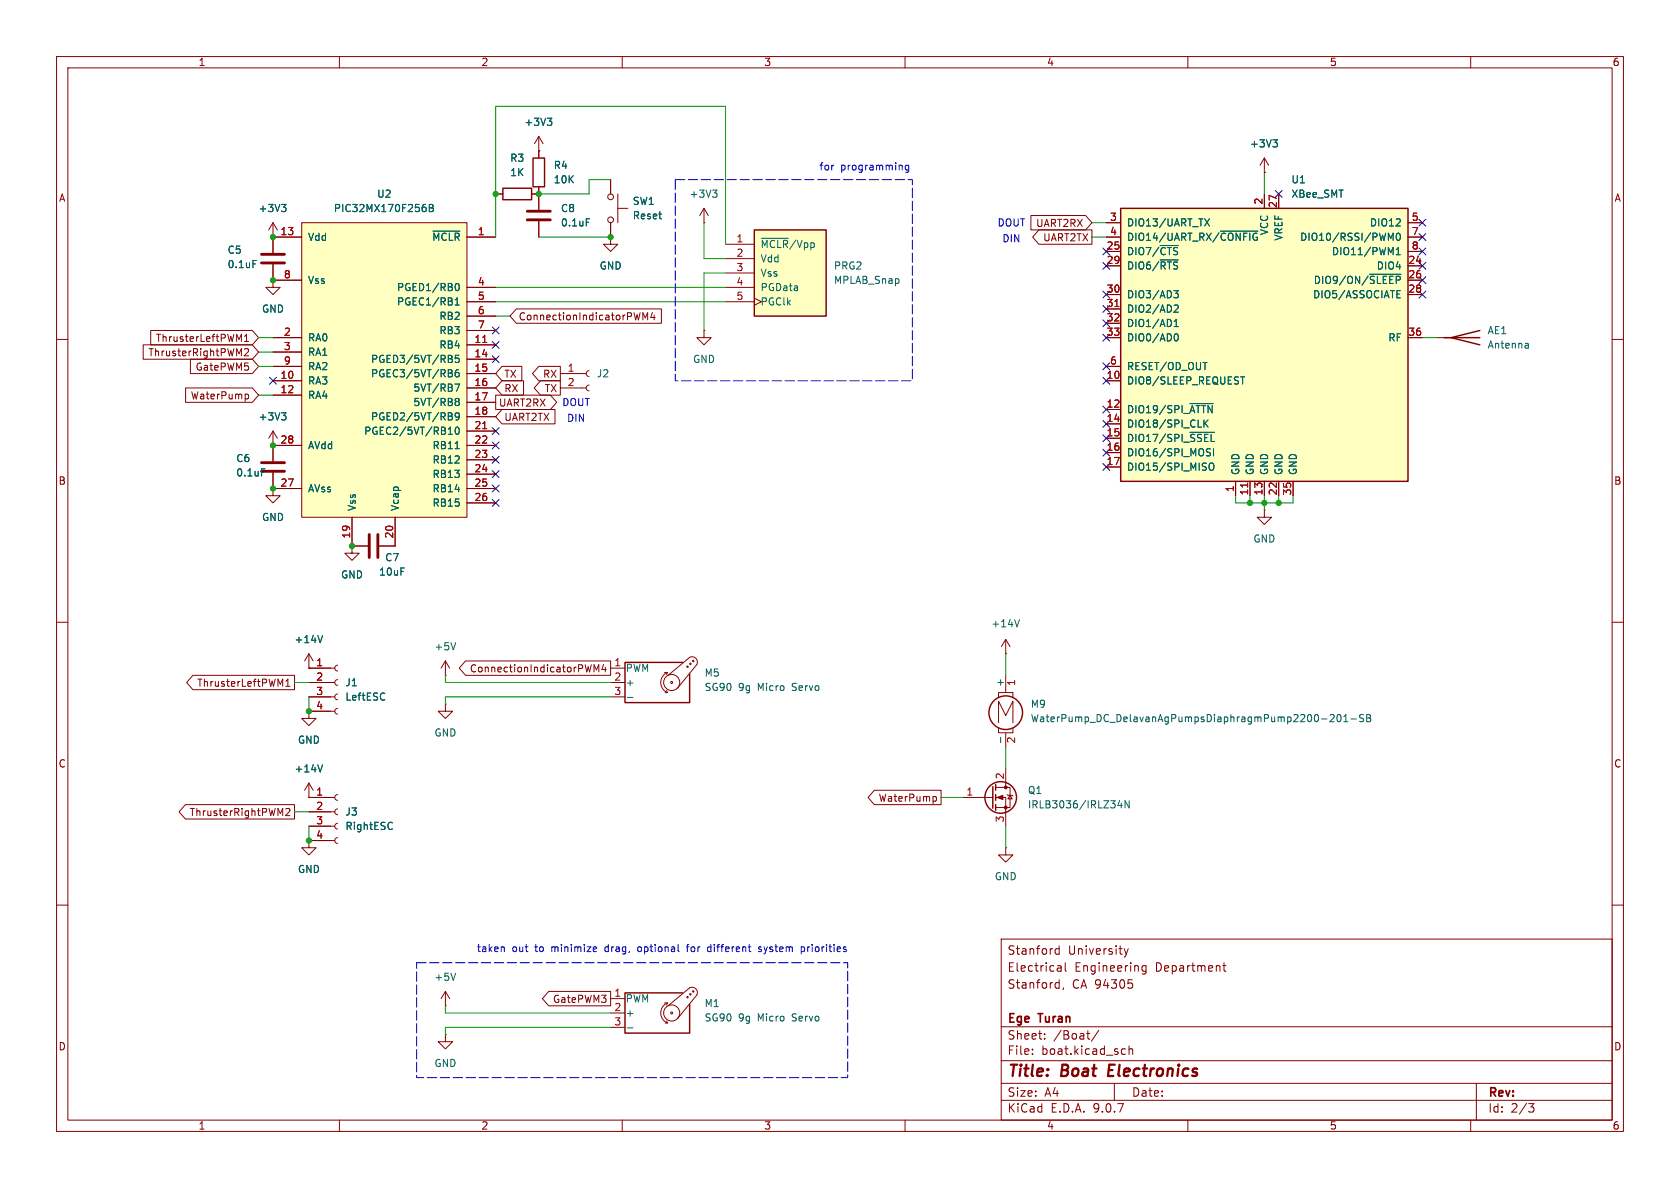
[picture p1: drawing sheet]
<svg xmlns="http://www.w3.org/2000/svg" width="297mm" height="210mm" viewBox="0 0 297 210" stroke-linecap="round" stroke-linejoin="round" font-family="sans-serif">
<g fill="none" stroke="#840000" stroke-width=".18">
<path d="M10 10h277v190h-277zM12 12h273v186h-273zM60 10v2M110 10v2M160 10v2M210 10v2M260 10v2M48.3 41.9v2.8M48.3 46.7v2.8M10 60h2M285 60h2M10 110h2"/>
<path d="M285 110h2M10 160h2M177 166h108v32h-108zM186.8 173.7l.4 .1M187 170.8h.5l.1 .9M187 171.6h.6M187.2 167.2v1.5M187.2 173.2v1.5M187.2 174.6l-.4 .1M187.2 167.8l-.4-.1-.3 .3v.4l.2 .2h.5M187.6 171.1l-.6 .1M188 174.6l-.1 .3"/>
<path d="M188.3 170.2v1.3l.2 .2M198.7 167.7l.4 1M199.1 168.7l-.1 .4-.3 .1M199.5 167.7l-.4 1M199.5 173.2h.7M200 173.8l.2 .3v.3l-.2 .3M202.6 170.8l-.4-.1-.3 .3v.4l.1 .2h.6M202.6 170.7v1.2l-.3 .3-.3-.1M216.2 170.7h.5M216.4 170.2v1.3l.3 .2M285 160h2M60 198v2"/>
<path d="M110 198v2M160 198v2M177 194.5h108M177 191.5h108M177 187.5h108M177 181.5h108M182.5 186.3v.1M182.5 185.5v.1M184.7 183.6v.1M184.7 182.8v.1M192.1 182.7h.6M192.4 183.6l.3 .1"/>
<path d="M194.2 182.1l-1.2 2M197 191.5v3M198.5 185.4l.5 .1M199 186.3l-.5 .1M199.6 185.5l.2-.1 .4 .1v.9M199.6 184.9v1.5M210 198v2M260 198v2M261 191.5v6.5M270.2 195.1h1l-.5 .6 .4 .1 .1 .5-.3 .3h-.4"/>
</g>
<path d="M196.1 188.2l-.2 2h.9" fill="none" stroke="#840000" stroke-width=".4"/>
<path d="M46.2 45h4.1M46.2 46.5h4.1" fill="none" stroke="#840000" stroke-width=".51"/>
<path d="M44.7 46h.6" fill="none" stroke="#006464" stroke-width=".18"/>
<path d="M133.3 40.6h12.7v15.3h-12.7z" fill="#ffffc2"/>
<path d="M133.3 40.6h12.7v15.3h-12.7zM120.6 117.1h-10.1v7.1h11.4v-5.1M120.6 175.5h-10.1v7.1h11.4v-5.1" fill="none" stroke="#840000" stroke-width=".25"/>
<g fill="none" stroke="#840000" stroke-width=".18">
<path d="M128.3 43.2h5M128.3 45.7h5M128.3 48.3h5M128.3 50.8h5M128.3 53.3h5M133.3 52.7l1.3 .6-1.3 .7M48.3 78.7h.1M48.3 76.2v5.3M48.3 76.2l-.8 1.3M48.3 76.2l.7 1.3M48.3 86.4v1.2h-1.3l1.3 1.3 1.2-1.3h-1.2M48.3 86.4h.1"/>
<path d="M48.3 83.6v2.8M62.2 96.5h2.8M67.1 96.5h2.7M78.7 119.4h.1M78.7 116.8v2.6M78.7 116.8l-.7 1.3M78.7 116.8l.8 1.3M107.9 118.1h2.6M117.5 118.9h.5M118 118.9a1.94 1.94 0 0 0-1.2 1.8 1.94 1.94 0 0 0 1.2 1.7M118 118.9l-.1 .4M118.1 119.4l3.8-3.2a.94 .94 0 0 1 1.1 .2 .94 .94 0 0 1 .2 1.1l-3.4 4.2"/>
<path d="M78.7 124.5v1.2h1.3l-1.3 1.3-1.2-1.3h1.2M78.7 124.5h.1M107.9 120.7h2.6M107.9 123.2h2.6M117.6 122.4h.4M117.9 122l.1 .4M54.6 148.6v1.3h-1.3l1.3 1.2 1.3-1.2h-1.3M54.6 148.6h.1M54.6 141h4.6M54.6 143.5h4.6M54.6 146.1h4.6M54.6 148.6h4.6"/>
<path d="M59.7 140.5l-.4 .1-.1 .4 .1 .3 .4 .2M59.7 143l-.4 .2-.1 .3 .1 .4 .4 .1M59.7 145.5l-.4 .2-.1 .4 .1 .3 .4 .2M59.7 148.1l-.4 .1-.1 .4 .1 .3 .4 .2M78.7 177.8h.1M78.7 175.3l-.7 1.2M78.7 175.3l.8 1.2M78.7 175.3v2.5M107.9 176.5h2.6M107.9 179.1h2.6M117.5 177.3h.5M118 177.3a1.94 1.94 0 0 0-1.2 1.8 1.94 1.94 0 0 0 1.2 1.7"/>
<path d="M118 177.3l-.1 .4M118.1 177.8l3.8-3.2a.94 .94 0 0 1 1.1 .2 .94 .94 0 0 1 .2 1.1l-3.4 4.2M78.7 182.9v1.3h1.3l-1.3 1.2-1.2-1.2h1.2M78.7 182.9h.1M107.9 181.6h2.6M117.6 180.8h.4M117.9 180.5l.1 .3"/>
<circle cx="121.5" cy="117.9" r=".13"/>
<circle cx="122" cy="117.3" r=".13"/>
<circle cx="122.6" cy="116.8" r=".13"/>
<circle cx="118.7" cy="120.6" r=".18"/>
<circle cx="118.7" cy="120.6" r="1.42"/>
<circle cx="118.7" cy="179.1" r=".18"/>
<circle cx="118.7" cy="179.1" r="1.42"/>
<circle cx="121.5" cy="176.3" r=".13"/>
<circle cx="122" cy="175.8" r=".13"/>
<circle cx="122.6" cy="175.3" r=".13"/>
</g>
<path d="M134.6 42.1h4.8M49.8 73h.8l-.5 .5M50.3 73.5l.3 .2v.3l-.3 .2M46.2 82.9h.6M80.6 113.6l-.5 1.3M110.9 123.3h1M69.1 145.4l.3 .1M69.4 146.5l-.3 .1M80.6 172l-.5 1.3M110.9 181.7h1" fill="none" stroke="#006464" stroke-width=".18"/>
<path d="M46.2 83.3h4.1M46.2 81.8h4.1M65.3 94.5v4.1M66.8 94.5v4.1" fill="none" stroke="#840000" stroke-width=".51"/>
<path d="M53.3 39.4h29.2v52h-29.2z" fill="#ffffc2"/>
<g fill="none" stroke="#840000" stroke-width=".18">
<path d="M48.3 39.4l-.8 1.2M48.3 39.4l.7 1.2M48.3 39.4v2.5M53.3 39.4h29.2v52h-29.2zM87.6 34.3h1.3M94 34.3h1.2M95.2 26.7h.1M95.2 24.1v3.8M95.2 33v4.1M95.2 39.1v2.8M95.2 24.1l-.7 1.3M95.2 24.1l.8 1.3"/>
<path d="M107.9 31.8v2.5M107.9 39.4v2.5M109.2 36.8h1.8M109.2 34.3v5.1M124.5 39.4h.1M124.5 36.8l-.8 1.3M124.5 36.8l.7 1.3M124.5 36.8v2.6M223.5 30.5h.1M223.5 27.9l-.7 1.3M223.5 27.9l.8 1.3M223.5 27.9v2.6"/>
<path d="M48.3 49.5v1.3h-1.3l1.3 1.3 1.2-1.3h-1.2M48.3 49.5h.1M48.3 41.9h.1M48.3 41.9h5M48.3 49.5h5M48.3 59.7h5M82.5 41.9h5.1M82.5 50.8h5.1M82.5 53.3h5.1M82.5 55.9h5.1M82.5 58.4h5.1M107.9 41.9v1.3h-1.2l1.2 1.3 1.3-1.3h-1.3"/>
<path d="M107.9 41.9h.1M124.5 58.4v1.3h-1.3l1.3 1.3 1.2-1.3h-1.2M124.5 58.4h.1M254 59.7h2.5M48.3 62.2h5M48.3 64.8h5M48.3 67.3h5M48.3 69.9h5M48.3 78.7h5M82.5 78.7h5.1M82.5 61h5.1M82.5 63.5h5.1"/>
<path d="M82.5 66h5.1M82.5 68.6h5.1M82.5 71.1h5.1M82.5 73.7h5.1M82.5 76.2h5.1M99.1 66h4.5M99.1 68.6h4.5M104.1 65.5l-.3 .2-.2 .3 .2 .4 .3 .1M104.1 68.1l-.3 .1-.2 .4 .2 .3 .3 .2M48.3 86.4h5M62.2 91.4v5.1M69.8 91.4v5.1"/>
<path d="M82.5 86.4h5.1M82.5 81.3h5.1M82.5 83.8h5.1M82.5 88.9h5.1M223.5 90.2v1.2h-1.3l1.3 1.3 1.3-1.3h-1.3M223.5 90.2h.1M177.8 115.6h.1M177.8 113v2.6M177.8 119.4v3M177.8 113l-.8 1.3M177.8 113l.8 1.3M176 139.2h2.6v3.5h-2.6"/>
<path d="M176.5 123.2v-.8h2.6v.8M176.5 127.8v-3.8l1.3 2.5 1.3-2.5v3.8M176.5 128.8v.7h2.6v-.7M177.8 129.5v2.6M177.8 135.9v3.3M170.2 141h5.3M176 141h1.8v5.1M177.8 149.9v1.2h1.3l-1.3 1.3-1.3-1.3h1.3M177.8 149.9h.1M178.1 140.5l.1 .1h.7l.2 .1M178.6 140.6l.3 .6h-.7z"/>
<circle cx="108" cy="34.8" r=".51"/>
<circle cx="108" cy="38.9" r=".51"/>
</g>
<g fill="none" stroke="#006464" stroke-width=".18">
<path d="M49.8 36.1h.8l-.5 .5M50.3 36.6l.3 .3v.3l-.3 .2M75 36.1h.2M75.1 36.6l.3 .3v.3l-.3 .2M75.9 36.1h.4l.3 .3-.3 .3 .3 .2v.3l-.2 .2h-.5zM75.9 36.7h.4M96.8 20.9h.7l-.4 .5M97.3 21.4l.2 .2v.3l-.2 .3M103.6 38.7h.7M126 33.6h.8l-.5 .5M126.5 34.1l.3 .2v.3l-.3 .3M225 24.7h.8l-.4 .5"/>
<path d="M225.6 25.2l.2 .2v.3l-.2 .3M76.5 40.9h4.8M80.5 53.9h.7M80.5 53l.3-.4v1.3M80.5 50.4l.3-.3a.68 .68 0 0 1 .4 .6 .68 .68 0 0 1-.4 .7l-.3-.3M79.3 76.8h.7M79.4 75.8l.2-.3v1.3M79.7 62.8l.2 .3-.2 .3 .2 .1 .1 .3-.3 .3h-.4M79.7 65.3l.2 .3-.2 .4 .2 .1 .1 .3-.3 .2h-.4M79.7 73l.2 .2-.2 .4 .2 .1 .1 .3-.3 .2h-.4M80.4 67.9h.9l-.6 1.3M80.5 79.3h.7"/>
<path d="M80.6 75.6l.2-.1a.68 .68 0 0 1 .4 .6 .68 .68 0 0 1-.4 .7 .84 .84 0 0 1-.2-1.2zM80.7 70.4h.2l.3 .3-.3 .3M80.7 71h.2M80.9 71l.3 .2v.3l-.1 .1-.4 .1M81.1 65.3l-.4 .1a.86 .86 0 0 0 0 1.2l.4-.1 .1-.4-.3-.3h-.2l-.2 .3M81.1 62.8h-.6v.6l.1-.1 .5 .1 .1 .1-.1 .5-.2 .1-.4-.1M81.2 73.5l-.3 .3-.3-.1-.1-.2 .1-.5h.3l.2 .1a.84 .84 0 0 1-.3 1.1h-.2M270 60.7l.2 .2v.6M270.2 61.5h-.4M270.2 61l-.4 .1M180.2 109.5l-.4 1.3M176.9 130.3v1"/>
<path d="M233.6 127.1h1M235.1 126.4l.5-.1 .3 .4-.8 .9h.8M236.5 126.4l.2-.1a.68 .68 0 0 1 .4 .6 .68 .68 0 0 1-.4 .7 .84 .84 0 0 1-.2-1.2zM237.6 127.6h.7M237.6 126.7l.3-.4v1.3M238.8 127.1h1M241.1 126.4l-.5-.1-.2 .1v.4l.6 .2 .1 .3-.3 .3-.5-.1M241.6 126.3h.4l.3 .3-.3 .3 .3 .1v.3l-.2 .3h-.5zM241.6 126.9h.4M197.9 141.5l-.3 .9h.8M198.2 142v.8M199.6 141.5v1.3l-.7-1.3v1.3"/>
</g>
<path d="M85.3 60.5h.8M85.3 75.8h.8" fill="none" stroke="#a90000" stroke-width=".18"/>
<g fill="none" stroke="#840000" stroke-width=".25">
<path d="M88.9 33.3h5.1v2h-5.1zM94.2 27.9h2.1v5.1h-2.1zM255.3 59.7h6.3M261.6 58.4l-5.1 1.3 5.1 1.3M175.5 139.1v3.8M176 138.7v1M176 140.5v1M176 142.2v1.1"/>
<circle cx="177.8" cy="126" r="2.97"/>
<circle cx="176.9" cy="141" r="2.79"/>
</g>
<g fill="#840000" stroke="#840000" stroke-width=".18">
<path d="M176.3 141l1-.4v.8z"/>
<circle cx="177.8" cy="139.2" r=".25"/>
<circle cx="177.8" cy="142.7" r=".25"/>
</g>
<path d="M93.2 37.3h4.1M93.2 38.9h4.1" fill="none" stroke="#840000" stroke-width=".51"/>
<path d="M198.1 36.8h50.8v48.3h-50.8z" fill="#ffffc2"/>
<path d="M198.1 36.8h50.8v48.3h-50.8z" fill="none" stroke="#840000" stroke-width=".25"/>
<g fill="none" stroke="#840000" stroke-width=".18">
<path d="M87.6 34.3h1.3M94 34.3h1.2M95.2 26.7h.1M95.2 26.7v1.2M95.2 33v4.1M95.2 39.1v2.8M107.9 31.8v2.5M107.9 39.4v2.5M182.2 38.1h9.7l1.1 1.3-1.1 1.2h-9.7zM195.6 39.4h2.5M223.5 30.5h.1M223.5 34.3v2.5"/>
<path d="M226.1 34.3v2.5M248.9 39.4h2.6M26.6 58.4h18l1.1 1.3-1.1 1.3h-18zM42.3 60l.4-.9v1.3M43.2 59.5l.4-.4v1.3M48.3 49.5h.1M48.3 41.9h.1M48.3 41.9h5M48.3 59.7h5M48.3 49.5h5M48.3 41.9v2.8M48.3 46.7v2.8"/>
<path d="M82.5 41.9h5.1M82.5 50.8h5.1M82.5 53.3h5.1M82.5 55.9h5.1M82.5 58.4h5.1M91.3 54.6h25.6v2.6h-25.6l-1.1-1.3zM107.9 41.9h.1M113.7 56.6v-1.3l.4 .9 .4-.9v1.3M115.3 55.2l-.3 .9h.8M115.6 55.7v.9M183.7 40.6h9.3v2.6h-9.3l-1.1-1.3zM195.6 41.9h2.5"/>
<path d="M195.6 44.5h2.5M195.6 47h2.5M195.6 52.1h2.5M195.6 54.6h2.5M195.6 57.2h2.5M195.6 59.7h2.5M248.9 41.9h2.6M248.9 44.5h2.6M248.9 47h2.6M248.9 52.1h2.6M248.9 59.7h2.6M248.9 49.5h2.6"/>
<path d="M25.3 61h19.3l1.1 1.2-1.1 1.3h-19.3zM32.8 68.6h11.8l1.1 1.3-1.1 1.2h-11.8zM33.7 63.5h10.9l1.1 1.3-1.1 1.2h-10.9zM43.2 61.8l.5-.2 .2 .4-.7 .9h.7M43.2 60.4h.7M43.5 69.7h.3l.1 .2v.5l-.4 .1M48.3 78.7h.1M48.3 64.8h5M48.3 67.3h5M48.3 62.2h5M48.3 69.9h5M48.3 78.7h5"/>
<path d="M48.3 78.7v2.8M82.5 78.7h5.1M82.5 61h5.1M82.5 63.5h5.1M82.5 66h5.1M82.5 68.6h5.1M82.5 71.1h5.1M82.5 73.7h5.1M82.5 76.2h5.1M87.6 69.8h9.7l1.1 1.3-1.1 1.3h-9.7zM88.7 72.4h9.4v2.5h-9.4l-1.1-1.2zM88.7 67.3h3.9v2.6h-3.9l-1.1-1.3z"/>
<path d="M88.7 64.8h3.6v2.5h-3.6l-1.1-1.3zM95.2 64.8h3.9v2.5h-3.9l-1.1-1.3zM95.5 67.3h3.6v2.6h-3.6l-1.1-1.3zM195.6 64.8h2.5M195.6 67.3h2.5M195.6 72.4h2.5M195.6 74.9h2.5M195.6 77.5h2.5M48.3 86.4h.1M48.3 86.4h5M48.3 83.6v2.8M62.2 96.5v1.3h-1.2l1.2 1.3 1.3-1.3h-1.3"/>
<path d="M62.2 96.5h.1M62.2 96.5h2.8M62.2 91.4v5.1M69.8 91.4v5.1h-2.7M82.5 86.4h5.1M82.5 81.3h5.1M82.5 83.8h5.1M82.5 88.9h5.1M195.6 80h2.5M195.6 82.6h2.5M218.4 85.1v2.5M221 85.1v2.5"/>
<path d="M223.5 85.1v2.5M226.1 85.1v2.5M228.6 85.1v2.5M34.1 119.4h18v2.5h-18l-1.1-1.2zM54.6 118.1h.1M54.6 115.6v2.5M54.6 118.1h4.6M54.6 115.6l-.8 1.2M54.6 115.6l.8 1.2M59.7 117.6l-.4 .2-.1 .3 .1 .4 .4 .1M82.3 116.8h25.6v2.6h-25.6l-1.1-1.3zM105 118.8v-1.3l.4 .9 .5-.9v1.3"/>
<path d="M106.7 117.4l-.3 1h.8M107 117.9v.9M49.6 121l.4-.9v1.2M50.5 121.3h.8M50.5 120.4l.4-.3v1.2M54.6 125.7v1.3h-1.3l1.3 1.3 1.3-1.3h-1.3M54.6 125.7h.1M54.6 138.4l-.8 1.3M54.6 138.4l.8 1.3M54.6 138.4v2.6M54.6 120.7h4.6M54.6 123.2h4.6"/>
<path d="M54.6 125.7h4.6M59.7 120.1l-.4 .2-.1 .4 .1 .3 .4 .2M59.7 122.7l-.4 .1-.1 .4 .1 .3 .4 .2M59.7 125.2l-.4 .2-.1 .3 .1 .4 .4 .1M154.6 139.7h11.8v2.5h-11.8l-1.1-1.2zM32.8 142.2h19.3v2.6h-19.3l-1.1-1.3zM50.5 143l.5-.1 .3 .4-.8 .9h.8M54.6 141h.1M54.6 148.6h.1M54.6 141h3.8M54.6 143.5h3.8M54.6 146.1h3.8"/>
<path d="M54.6 148.6h3.8M165.1 140.8l.3 .1 .2 .1-.1 .5-.4 .1M97 175.3h10.9v2.5h-10.9l-1.1-1.3z"/>
</g>
<g fill="none" stroke="#006464" stroke-width=".18">
<path d="M49.8 36.1h.8l-.5 .5M50.3 36.6l.3 .3v.3l-.3 .2M75 36.1h.2M75.1 36.6l.3 .3v.3l-.3 .2M75.9 36.1h.4l.3 .3-.3 .3 .3 .2v.3l-.2 .2h-.5zM75.9 36.7h.4M96.8 20.9h.7l-.4 .5M97.3 21.4l.2 .2v.3l-.2 .3M103.6 38.7h.7M213 38.7l.8 1.2M213.8 38.7l-.8 1.2M225 24.7h.8l-.4 .5"/>
<path d="M225.6 25.2l.2 .2v.3l-.2 .3M44.7 46h.6M76.5 40.9h4.8M80.5 53.9h.7M80.5 53l.3-.4v1.3M80.5 50.4l.3-.3a.68 .68 0 0 1 .4 .6 .68 .68 0 0 1-.4 .7l-.3-.3M205.1 43.4h3.2M205.1 45.9h3.2M207.5 51.4h.8l-.4 .5 .3 .1 .1 .4-.2 .2h-.4M207.6 57.7h.7M207.6 56.8l.3-.3v1.2M207.6 54l.5-.1 .2 .4-.8 .9h.8"/>
<path d="M207.7 59.1l.2-.1a.68 .68 0 0 1 .4 .6 .68 .68 0 0 1-.4 .7l-.2-.2M215.8 40.9h6.6M242.1 48.5h5.6M245.4 41.2l.5 .9 .4-.9v1.3M246.8 45h.8M246.8 44.1l.4-.3v1.2M247 51.4h.6M247 52.6h.6M247 41.3l.1-.1a.68 .68 0 0 1 .5 .7 .68 .68 0 0 1-.5 .6l-.1-.1-.2-.4zM247 52h.4M49.8 73h.8l-.5 .5M50.3 73.5l.3 .2v.3l-.3 .2"/>
<path d="M79.3 76.8h.7M79.4 75.8l.2-.3v1.3M79.7 65.3l.2 .3-.2 .4 .2 .1 .1 .3-.3 .2h-.4M79.7 62.8l.2 .3-.2 .3 .2 .1 .1 .3-.3 .3h-.4M79.7 73l.2 .2-.2 .4 .2 .1 .1 .3-.3 .2h-.4M80.4 67.9h.9l-.6 1.3M80.5 79.3h.7M80.6 75.6l.2-.1a.68 .68 0 0 1 .4 .6 .68 .68 0 0 1-.4 .7 .84 .84 0 0 1-.2-1.2zM80.7 70.4h.2l.3 .3-.3 .3M80.7 71h.2M80.9 71l.3 .2v.3l-.1 .1-.4 .1M81.1 65.3l-.4 .1a.86 .86 0 0 0 0 1.2l.4-.1 .1-.4-.3-.3h-.2l-.2 .3"/>
<path d="M81.1 62.8h-.6v.6l.1-.1 .5 .1 .1 .1-.1 .5-.2 .1-.4-.1M81.2 73.5l-.3 .3-.3-.1-.1-.2 .1-.5h.3l.2 .1a.84 .84 0 0 1-.3 1.1h-.2M210.4 71.3h4.1M210.4 76.4h4.3M212.8 74.2v1.3M213 74.8l.6 .7M213.5 79.9l.4 .1 .1 .3-.2 .3h-.4M213.5 79.3l.5 .1M213.6 74.2l-.8 .8M214.5 79.3v1.3M219.3 66.6h.7M219.7 66.6v1.3"/>
<path d="M46.2 82.9h.6M213.9 81.9h.2a.43 .43 0 0 1 .5 .4v.4a.42 .42 0 0 1-.4 .4 .42 .42 0 0 1-.4-.4v-.4zM57 112.3l-.4 1.3M57 135.2l-.4 1.3M69.1 145.4l.3 .1M69.4 146.5l-.3 .1"/>
</g>
<path d="M197.1 54.2h.7M85.3 60.5h.8M85.3 75.8h.8M220.6 85.4v.7" fill="none" stroke="#a90000" stroke-width=".18"/>
<g fill="none" stroke="#009600" stroke-width=".18">
<path d="M107.9 31.8h-3.8v2.5h-8.9M124.5 39.4v6.3h3.8M193 39.4h2.6M223.5 30.5v3.8M45.7 59.7h2.6M87.6 41.9v-23.1h40.7v24.4M87.6 50.8h40.7M87.6 53.3h40.7M87.6 55.9h2.6M95.2 41.9h12.7M128.3 48.3h-3.8v10.1M193 41.9h2.6"/>
<path d="M251.5 59.7h2.5M45.7 69.9h2.6M45.7 64.8h2.6M45.7 62.2h2.6M218.4 87.6v1.3h10.2v-1.3M221 87.6v1.3M223.5 87.6v2.6M226.1 87.6v1.3M78.7 119.4v1.3h29.2M177.8 115.6v3.8M52.1 120.7h2.5M54.6 123.2v2.5"/>
<path d="M107.9 123.2h-29.2v1.3M177.8 132.1v3.8M52.1 143.5h2.5M54.6 146.1v2.5M166.4 141h3.8M177.8 146.1v3.8M78.7 177.8v1.3h29.2M107.9 181.6h-29.2v1.3"/>
</g>
<g fill="none" stroke="#000084" stroke-width=".18">
<path d="M225.5 33.7l1.2 1.2M226.7 33.7l-1.2 1.2M250.9 38.8l1.2 1.2M252.1 38.8l-1.2 1.2M87 57.8l1.2 1.2M88.2 57.8l-1.2 1.2M195 43.8l1.2 1.3M195 56.5l1.2 1.3M195 59.1l1.2 1.2M195 46.4l1.2 1.2M195 54l1.2 1.2M195 51.5l1.2 1.2"/>
<path d="M196.2 43.8l-1.2 1.3M196.2 56.5l-1.2 1.3M196.2 59.1l-1.2 1.2M196.2 46.4l-1.2 1.2M196.2 54l-1.2 1.2M196.2 51.5l-1.2 1.2M250.9 43.8l1.2 1.3M250.9 51.5l1.2 1.2M250.9 41.3l1.2 1.2M250.9 46.4l1.2 1.2M250.9 48.9l1.2 1.2M252.1 43.8l-1.2 1.3"/>
<path d="M252.1 51.5l-1.2 1.2M252.1 41.3l-1.2 1.2M252.1 46.4l-1.2 1.2M252.1 48.9l-1.2 1.2M47.7 66.7l1.2 1.2M48.9 66.7l-1.2 1.2M87 75.6l1.2 1.2M87 78.1l1.2 1.2M87 60.4l1.2 1.2M87 62.9l1.2 1.2M88.2 75.6l-1.2 1.2M88.2 78.1l-1.2 1.2"/>
<path d="M88.2 60.4l-1.2 1.2M88.2 62.9l-1.2 1.2M195 71.8l1.2 1.2M195 76.9l1.2 1.2M195 74.3l1.2 1.2M195 66.7l1.2 1.2M195 64.2l1.2 1.2M195 79.4l1.2 1.2M196.2 71.8l-1.2 1.2M196.2 76.9l-1.2 1.2M196.2 74.3l-1.2 1.2M196.2 66.7l-1.2 1.2"/>
<path d="M196.2 64.2l-1.2 1.2M196.2 79.4l-1.2 1.2M87 88.3l1.2 1.2M87 85.8l1.2 1.2M87 80.7l1.2 1.2M87 83.2l1.2 1.2M88.2 88.3l-1.2 1.2M88.2 85.8l-1.2 1.2M88.2 80.7l-1.2 1.2M88.2 83.2l-1.2 1.2M195 81.9l1.2 1.3M196.2 81.9l-1.2 1.3"/>
</g>
<path d="M160.6 29.2v1l-.2 .3-.3-.1M160.6 29.3l-.3-.1-.3 .2 .2 .6h.4M89 167.4l.2 .2v.6M105.1 167.4h.3l.1 .3-.6 .1M105.4 168.2h-.3M112.9 167.4l-.2 .2 .2 .6M121.3 167.4h.5M121.8 167l-.3 .1v1.1M125.7 167.4h-.4l-.2 .2 .1 .6h.5M134.6 167.4h-.3l-.2 .2v.1l.5 .2v.3h-.5M141.6 167.4h.4l.3 .2-.2 .6h-.5M141.6 167.4v1.2" fill="none" stroke="#0000c2" stroke-width=".18"/>
<path d="M119.4 31.8h41.9v35.5h-41.9zM73.7 170.2h76.2v20.3h-76.2z" fill="none" stroke="#0000c2" stroke-width=".18" stroke-dasharray="1.7 .6"/>
<g fill="#009600" stroke="#009600" stroke-width=".18">
<circle cx="54.6" cy="148.6" r=".46"/>
<circle cx="54.6" cy="125.7" r=".46"/>
<circle cx="62.2" cy="96.5" r=".46"/>
<circle cx="107.9" cy="41.9" r=".46"/>
<circle cx="87.6" cy="34.3" r=".46"/>
<circle cx="95.2" cy="34.3" r=".46"/>
<circle cx="226.1" cy="88.9" r=".46"/>
<circle cx="221" cy="88.9" r=".46"/>
<circle cx="223.5" cy="88.9" r=".46"/>
<circle cx="48.3" cy="78.7" r=".46"/>
<circle cx="48.3" cy="86.4" r=".46"/>
<circle cx="48.3" cy="49.5" r=".46"/>
<circle cx="48.3" cy="41.9" r=".46"/>
</g>
<g font-size="2.8" fill="#840000">
<text x="178" y="190.9">Title:</text>
<text x="187.7" y="190.9">Boat</text>
<text x="196.7" y="190.9">Electronics</text>
</g>
<g font-size="2.1" fill="#840000">
<text x="178" y="172">Electrical</text>
<text x="178" y="169">Stanford</text>
<text x="188.8" y="169">University</text>
<text x="189.9" y="172">Engineering</text>
<text x="204.3" y="172">Department</text>
<text x="178" y="175">Stanford,</text>
<text x="189.5" y="175">CA 94305</text>
<text x="178" y="184">Sheet:</text>
<text x="178" y="181.2">Ege</text>
<text x="183.7" y="181.2">Turan</text>
<text x="186.2" y="184">/Boat/</text>
<text x="178" y="186.7">File:</text>
<text x="184.1" y="186.7">boat.kicad_sch</text>
<text x="178" y="196.9">KiCad</text>
<text x="178" y="194.1">Size:</text>
<text x="184.7" y="194.1">A4</text>
<text x="185.7" y="196.9">E.D.A.</text>
<text x="193.3" y="196.9">9.0.7</text>
<text x="200" y="194.1">Date:</text>
<text x="263" y="194.3">Rev:</text>
<text x="263" y="196.9">Id:</text>
<text x="267.1" y="196.9">2/3</text>
</g>
<g font-size="1.8" fill="#840000">
<text x="35" y="11.9">1</text>
<text x="85" y="11.9">2</text>
<text x="135" y="11.9">3</text>
<text x="185" y="11.9">4</text>
<text x="235" y="11.9">5</text>
<text x="285" y="11.9">6</text>
<text x="10.3" y="35.9">A</text>
<text x="285.3" y="35.9">A</text>
<text x="183.1" y="40.3">UART2RX</text>
<text x="184.3" y="42.9">UART2TX</text>
<text x="91.6" y="56.8">ConnectionIndicatorPWM4</text>
<text x="26.1" y="63.2">ThrusterRightPWM2</text>
<text x="27.5" y="60.6">ThrusterLeftPWM1</text>
<text x="34.5" y="65.7">GatePWM5</text>
<text x="33.6" y="70.8">WaterPump</text>
<text x="89.1" y="69.5">RX</text>
<text x="89.1" y="67">TX</text>
<text x="95.9" y="67">RX</text>
<text x="96.2" y="69.5">TX</text>
<text x="88.1" y="72.1">UART2RX</text>
<text x="89.1" y="74.6">UART2TX</text>
<text x="10.3" y="85.9">B</text>
<text x="285.3" y="85.9">B</text>
<text x="83" y="119.1">ConnectionIndicatorPWM4</text>
<text x="34.8" y="121.6">ThrusterLeftPWM1</text>
<text x="10.3" y="135.9">C</text>
<text x="285.3" y="135.9">C</text>
<text x="155.2" y="141.9">WaterPump</text>
<text x="33.4" y="144.5">ThrusterRightPWM2</text>
<text x="97.7" y="177.5">GatePWM3</text>
<text x="10.3" y="185.9">D</text>
<text x="285.3" y="185.9">D</text>
<text x="35" y="199.9">1</text>
<text x="85" y="199.9">2</text>
<text x="135" y="199.9">3</text>
<text x="185" y="199.9">4</text>
<text x="235" y="199.9">5</text>
<text x="285" y="199.9">6</text>
</g>
<g font-size="1.8" fill="#006464">
<text x="92.6" y="22.5">+3V3</text>
<text x="90.1" y="28.8">R3</text>
<text x="220.9" y="26.3">+3V3</text>
<text x="66.6" y="35.2">U2</text>
<text x="90.1" y="31.3">1K</text>
<text x="97.8" y="30.1">R4</text>
<text x="97.8" y="32.6">10K</text>
<text x="121.8" y="35.2">+3V3</text>
<text x="228.2" y="32.6">U1</text>
<text x="228.2" y="35.2">XBee_SMT</text>
<text x="45.6" y="37.7">+3V3</text>
<text x="58.9" y="37.7">PIC32MX170F256B</text>
<text x="99.1" y="37.7">C8</text>
<text x="99.1" y="40.2">0.1uF</text>
<text x="111.8" y="36.4">SW1</text>
<text x="111.8" y="39">Reset</text>
<text x="199.1" y="40.2">DIO13/UART_TX</text>
<text x="224.4" y="41.7" transform="rotate(-90 224.4 41.7)">VCC</text>
<text x="242.1" y="40.2">DIO12</text>
<text x="40.1" y="45.1">C5</text>
<text x="40.1" y="47.6">0.1uF</text>
<text x="54.4" y="42.8">Vdd</text>
<text x="76.3" y="42.8">~{MCLR}</text>
<text x="105.9" y="47.9">GND</text>
<text x="134.4" y="44">~{MCLR}/Vpp</text>
<text x="134.4" y="46.6">Vdd</text>
<text x="147.3" y="47.9">PRG2</text>
<text x="199.1" y="42.8">DIO14/UART_RX/~{CONFIG}</text>
<text x="199.1" y="45.3">DIO7/~{CTS}</text>
<text x="199.1" y="47.9">DIO6/~{RTS}</text>
<text x="226.9" y="42.6" transform="rotate(-90 226.9 42.6)">VREF</text>
<text x="229.7" y="42.8">DIO10/RSSI/PWM0</text>
<text x="235.4" y="45.3">DIO11/PWM1</text>
<text x="243.3" y="47.9">DIO4</text>
<text x="54.4" y="50.4">Vss</text>
<text x="70.1" y="51.7">PGED1/RB0</text>
<text x="134.4" y="49.1">Vss</text>
<text x="134.4" y="51.7">PGData</text>
<text x="147.3" y="50.4">MPLAB_Snap</text>
<text x="199.1" y="52.9">DIO3/AD3</text>
<text x="232" y="52.9">DIO5/ASSOCIATE</text>
<text x="232.2" y="50.4">DIO9/ON/~{SLEEP}</text>
<text x="46.2" y="55.5">GND</text>
<text x="70.1" y="54.2">PGEC1/RB1</text>
<text x="77.6" y="56.7">RB2</text>
<text x="77.6" y="59.3">RB3</text>
<text x="134.4" y="54.2">PGClk</text>
<text x="199.1" y="55.5">DIO2/AD2</text>
<text x="199.1" y="58">DIO1/AD1</text>
<text x="262.9" y="59.3">AE1</text>
<text x="54.4" y="60.6">RA0</text>
<text x="54.4" y="63.1">RA1</text>
<text x="54.4" y="65.6">RA2</text>
<text x="65.5" y="64.4">PGED3/5VT/RB5</text>
<text x="77.6" y="61.8">RB4</text>
<text x="122.4" y="64.4">GND</text>
<text x="199.1" y="60.6">DIO0/AD0</text>
<text x="199.1" y="65.6">RESET/OD_OUT</text>
<text x="245.3" y="60.6">RF</text>
<text x="262.9" y="61.8">Antenna</text>
<text x="54.4" y="68.2">RA3</text>
<text x="54.4" y="70.7">RA4</text>
<text x="65.5" y="66.9">PGEC3/5VT/RB6</text>
<text x="73" y="69.4">5VT/RB7</text>
<text x="73" y="72">5VT/RB8</text>
<text x="105.4" y="66.9">J2</text>
<text x="199.1" y="68.2">DIO8/SLEEP_REQUEST</text>
<text x="45.6" y="74.5">+3V3</text>
<text x="64.3" y="77.1">PGEC2/5VT/RB10</text>
<text x="65.5" y="74.5">PGED2/5VT/RB9</text>
<text x="199.1" y="73.3">DIO19/SPI_~{ATTN}</text>
<text x="199.1" y="75.8">DIO18/SPI_CLK</text>
<text x="41.7" y="81.9">C6</text>
<text x="54.4" y="79.6">AVdd</text>
<text x="76.4" y="79.6">RB11</text>
<text x="76.4" y="82.1">RB12</text>
<text x="199.1" y="78.3">DIO17/SPI_~{SSEL}</text>
<text x="199.1" y="80.9">DIO16/SPI_MOSI</text>
<text x="199.1" y="83.4">DIO15/SPI_MISO</text>
<text x="41.7" y="84.4">0.1uF</text>
<text x="54.4" y="87.2">AVss</text>
<text x="76.4" y="84.7">RB13</text>
<text x="76.4" y="87.2">RB14</text>
<text x="76.4" y="89.8">RB15</text>
<text x="219.3" y="84.1" transform="rotate(-90 219.3 84.1)">GND</text>
<text x="221.8" y="84.1" transform="rotate(-90 221.8 84.1)">GND</text>
<text x="224.4" y="84.1" transform="rotate(-90 224.4 84.1)">GND</text>
<text x="226.9" y="84.1" transform="rotate(-90 226.9 84.1)">GND</text>
<text x="229.5" y="84.1" transform="rotate(-90 229.5 84.1)">GND</text>
<text x="46.2" y="92.3">GND</text>
<text x="63.1" y="90.4" transform="rotate(-90 63.1 90.4)">Vss</text>
<text x="70.7" y="90.4" transform="rotate(-90 70.7 90.4)">Vcap</text>
<text x="66.9" y="102">10uF</text>
<text x="68" y="99.4">C7</text>
<text x="221.5" y="96.1">GND</text>
<text x="60.2" y="102.5">GND</text>
<text x="52" y="113.9">+14V</text>
<text x="175.2" y="111.1">+14V</text>
<text x="76.7" y="115.2">+5V</text>
<text x="110.5" y="119">PWM</text>
<text x="124.5" y="119.8">M5</text>
<text x="61" y="121.5">J1</text>
<text x="61" y="124.1">LeftESC</text>
<text x="110.5" y="121.5">+</text>
<text x="124.5" y="122.4">SG90</text>
<text x="130.5" y="122.4">9g</text>
<text x="134.1" y="122.4">Micro</text>
<text x="140.3" y="122.4">Servo</text>
<text x="177.5" y="121.5" transform="rotate(-90 177.5 121.5)">+</text>
<text x="182.1" y="125.3">M9</text>
<text x="52.6" y="131.7">GND</text>
<text x="76.7" y="130.4">GND</text>
<text x="182.1" y="127.9">WaterPump_DC_DelavanAgPumpsDiaphragmPump2200-201-SB</text>
<text x="52" y="136.8">+14V</text>
<text x="181.6" y="143.1">IRLB3036/IRLZ34N</text>
<text x="181.6" y="140.6">Q1</text>
<text x="61" y="144.4">J3</text>
<text x="61" y="146.9">RightESC</text>
<text x="52.6" y="154.5">GND</text>
<text x="175.8" y="155.8">GND</text>
<text x="76.7" y="173.6">+5V</text>
<text x="110.5" y="177.4">PWM</text>
<text x="110.5" y="179.9">+</text>
<text x="124.5" y="178.2">M1</text>
<text x="124.5" y="180.8">SG90</text>
<text x="130.5" y="180.8">9g</text>
<text x="134.1" y="180.8">Micro</text>
<text x="140.3" y="180.8">Servo</text>
<text x="76.7" y="188.8">GND</text>
</g>
<g font-size="1.8" fill="#0000c2">
<text x="144.8" y="30.3">for</text>
<text x="148.6" y="30.3">programming</text>
<text x="176.3" y="40.2">DOUT</text>
<text x="177.1" y="43">DIN</text>
<text x="99.3" y="72">DOUT</text>
<text x="100.1" y="74.8">DIN</text>
<text x="84.2" y="168.5">taken</text>
<text x="90.5" y="168.5">out</text>
<text x="94.7" y="168.5">to</text>
<text x="97.8" y="168.5">minimize</text>
<text x="107.4" y="168.5">drag,</text>
<text x="113.4" y="168.5">optional</text>
<text x="122.3" y="168.5">for</text>
<text x="126.2" y="168.5">different</text>
<text x="135.4" y="168.5">system</text>
<text x="143.1" y="168.5">priorities</text>
</g>
<g font-size="1.8" fill="#a90000">
<text x="49.5" y="41.7">13</text>
<text x="84.4" y="41.7">1</text>
<text x="196.1" y="39.1">3</text>
<text x="196.1" y="41.7">4</text>
<text x="223.3" y="36.3" transform="rotate(-90 223.3 36.3)">2</text>
<text x="225.8" y="36.9" transform="rotate(-90 225.8 36.9)">27</text>
<text x="249.5" y="39.1">5</text>
<text x="249.5" y="41.7">7</text>
<text x="130.1" y="42.9">1</text>
<text x="130.1" y="45.5">2</text>
<text x="195.5" y="44.2">25</text>
<text x="195.5" y="46.7">29</text>
<text x="248.9" y="46.7">24</text>
<text x="249.5" y="44.2">8</text>
<text x="50.1" y="49.3">8</text>
<text x="84.4" y="50.5">4</text>
<text x="84.4" y="53.1">5</text>
<text x="130.1" y="48">3</text>
<text x="130.1" y="50.5">4</text>
<text x="130.1" y="53.1">5</text>
<text x="195.5" y="51.8">30</text>
<text x="248.9" y="49.3">26</text>
<text x="248.9" y="51.8">28</text>
<text x="50.1" y="59.4">2</text>
<text x="84.4" y="55.6">6</text>
<text x="84.4" y="58.2">7</text>
<text x="195.5" y="54.4">31</text>
<text x="195.5" y="56.9">32</text>
<text x="195.5" y="59.4">33</text>
<text x="248.9" y="59.4">36</text>
<text x="50.1" y="62">3</text>
<text x="50.1" y="64.5">9</text>
<text x="83.8" y="60.7">11</text>
<text x="83.8" y="63.2">14</text>
<text x="83.8" y="65.8">15</text>
<text x="100.3" y="65.8">1</text>
<text x="196.1" y="64.5">6</text>
<text x="49.5" y="67.1">10</text>
<text x="49.5" y="69.6">12</text>
<text x="83.8" y="68.3">16</text>
<text x="83.8" y="70.9">17</text>
<text x="100.3" y="68.3">2</text>
<text x="195.5" y="67.1">10</text>
<text x="83.8" y="73.4">18</text>
<text x="83.8" y="75.9">21</text>
<text x="195.5" y="72.1">12</text>
<text x="195.5" y="74.7">14</text>
<text x="195.5" y="77.2">15</text>
<text x="49.5" y="78.5">28</text>
<text x="83.8" y="78.5">22</text>
<text x="83.8" y="81">23</text>
<text x="83.8" y="83.6">24</text>
<text x="195.5" y="79.8">16</text>
<text x="195.5" y="82.3">17</text>
<text x="49.5" y="86.1">27</text>
<text x="83.8" y="86.1">25</text>
<text x="83.8" y="88.6">26</text>
<text x="218.2" y="87.1" transform="rotate(-90 218.2 87.1)">1</text>
<text x="220.7" y="87.7" transform="rotate(-90 220.7 87.7)">11</text>
<text x="223.3" y="87.7" transform="rotate(-90 223.3 87.7)">13</text>
<text x="225.8" y="87.7" transform="rotate(-90 225.8 87.7)">22</text>
<text x="228.3" y="87.7" transform="rotate(-90 228.3 87.7)">35</text>
<text x="62" y="95.3" transform="rotate(-90 62 95.3)">19</text>
<text x="69.6" y="95.3" transform="rotate(-90 69.6 95.3)">20</text>
<text x="55.8" y="117.9">1</text>
<text x="108.5" y="117.9">1</text>
<text x="55.8" y="120.4">2</text>
<text x="55.8" y="122.9">3</text>
<text x="55.8" y="125.5">4</text>
<text x="108.5" y="120.4">2</text>
<text x="108.5" y="122.9">3</text>
<text x="179.8" y="121.4" transform="rotate(-90 179.8 121.4)">1</text>
<text x="179.8" y="131.5" transform="rotate(-90 179.8 131.5)">2</text>
<text x="177.5" y="137.9" transform="rotate(-90 177.5 137.9)">2</text>
<text x="55.8" y="140.7">1</text>
<text x="55.8" y="143.3">2</text>
<text x="170.7" y="140.7">1</text>
<text x="55.8" y="145.8">3</text>
<text x="55.8" y="148.3">4</text>
<text x="177.5" y="145.5" transform="rotate(-90 177.5 145.5)">3</text>
<text x="108.5" y="176.3">1</text>
<text x="108.5" y="178.8">2</text>
<text x="108.5" y="181.4">3</text>
</g>
</svg>
